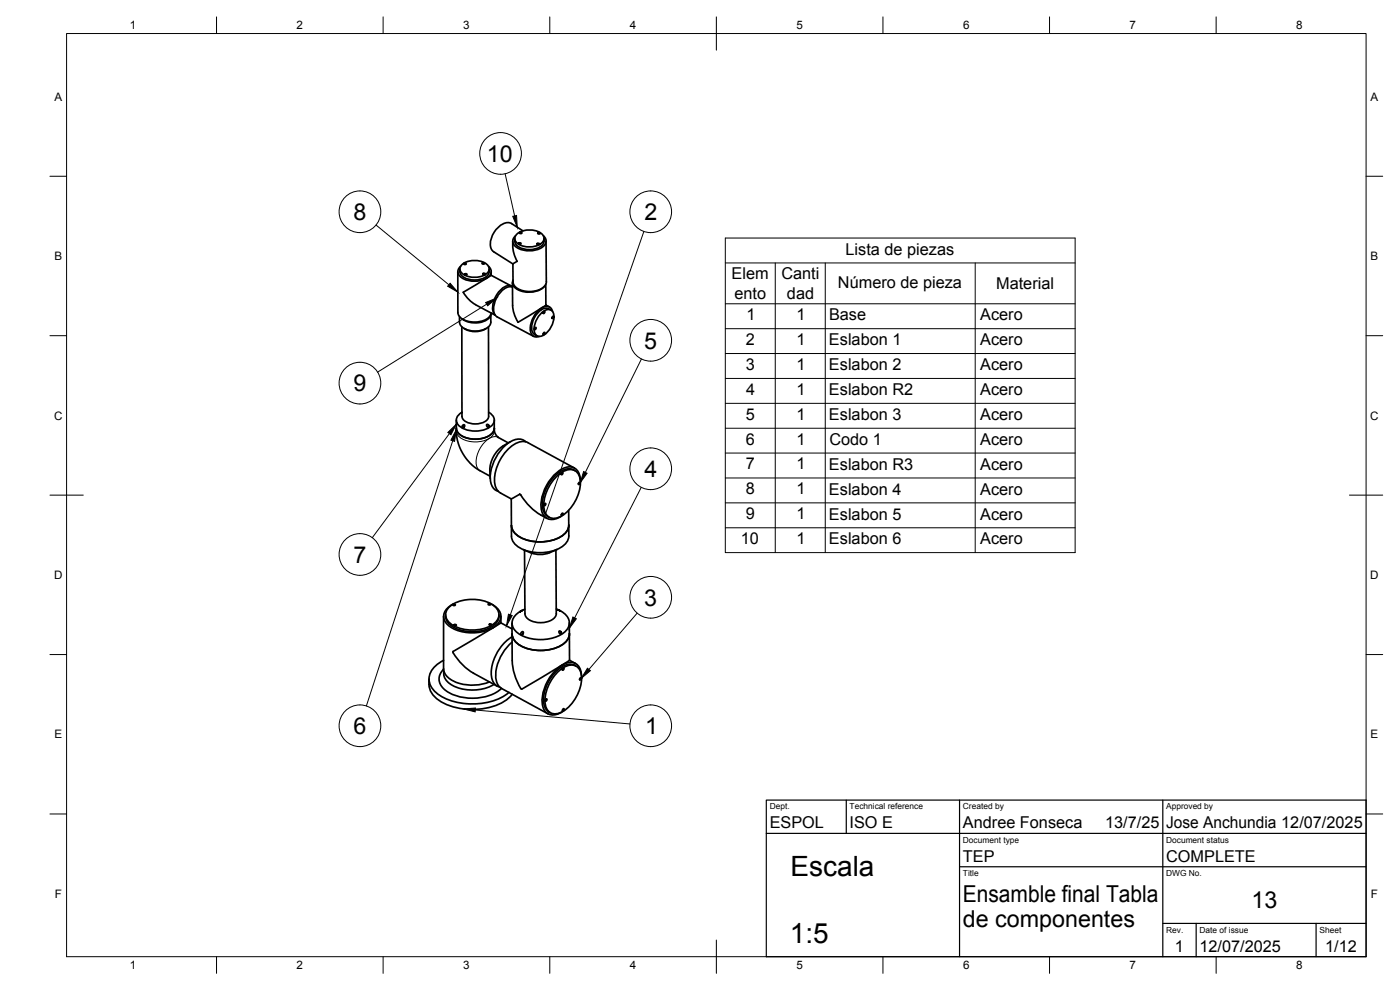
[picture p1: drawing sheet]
<svg xmlns="http://www.w3.org/2000/svg" width="420mm" height="297mm" viewBox="0 0 420 297" stroke-linecap="round" stroke-linejoin="round" font-family="sans-serif">
<!-- layer: Visible -->
<g fill="none" stroke="#000" stroke-width=".51">
<path d="M138.8 79.3a6.2 6.2 0 0 1 7.7 .4 1.84 1.84 0 0 1-1 2.8 6.2 6.2 0 0 1-7.2-.9 1.65 1.65 0 0 1 .5-2.3zM139.2 79.1l.4-.2 .3 .3-.5 .2zM144.7 79l.5-.2 .2 .3-.4 .1zM146.6 79.9a2.15 2.15 0 0 1 .7 2.2 2.15 2.15 0 0 1-1.6 1.6 7.4 7.4 0 0 1-7.7-.8 1.9 1.9 0 0 1 .2-3M153.9 72.4a10.5 10.5 0 0 0 1.3 6l-1.3 .8M155.2 70.2a6.2 6.2 0 0 1 7.8 .4 1.86 1.86 0 0 1-1 2.7 6.2 6.2 0 0 1-7.2-.8 1.67 1.67 0 0 1 .4-2.3zM155.6 73l.5-.2 .3 .3-.5 .2zM155.9 69.8l.5-.1 .2 .2-.4 .2zM156.9 69.3l-3.4-2.2a3.8 3.8 0 0 0-4.6 1.8 5.5 5.5 0 0 0-1.2 6.2l6.2 4.1 .1 5.4M161.1 73.2l.5-.2 .3 .3-.5 .1zM161.4 69.9l.5-.1 .2 .2-.4 .2zM163.1 70.7a2.17 2.17 0 0 1 .7 2.2 2.17 2.17 0 0 1-1.6 1.6 7.3 7.3 0 0 1-7.7-.7 1.93 1.93 0 0 1 .2-3"/>
<path d="M163.3 71.5a2.75 2.75 0 0 1-2.7 3.2 5.4 5.4 0 0 1-6-1.8l-.1-1.3M163.9 72.3l.1 12.2M137.4 81.5v12.2a3.3 3.3 0 0 0 3 2.7 6.9 6.9 0 0 0 6.5-1.4l.5-1.1M137.9 95a3.2 3.2 0 0 0 2.9 4.1 6.3 6.3 0 0 0 6.2-1.4l.3-1.1M138 80.7v.8M138.6 98.1v26.8a3.5 3.5 0 0 0 4.1 2.3 3.5 3.5 0 0 0 4-2.3M138.7 95.7a6.8 6.8 0 0 0 8.2-.4l.4-.9v2.2M139.3 98.6a6.4 6.4 0 0 0 6.2 .2M139.4 82.3l.5-.2 .3 .3-.5 .1zM142.7 91.4l5.9 3.2M144.9 82.2l.5-.2 .3 .3-.5 .1zM145.9 98.5l-.5 .3"/>
<path d="M146.6 98.1v26.8M146.8 80.7a2.73 2.73 0 0 1-2.7 3.1 5.9 5.9 0 0 1-5.7-1.3l-.4-1M147.4 82.6l6.2 3.3M147.4 81.5v1.1M147.4 82.6l-8.4 5.1 1.5 1.9 2.2 1.8M153.8 84.8v6.8M153.8 86a2.82 2.82 0 0 0-3.5 .9 7.1 7.1 0 0 0-2.1 7.1l.3 .4M153.8 86.2a3.5 3.5 0 0 0-3.7 1.6 6.9 6.9 0 0 0-1.7 6.4l.8 .9 11 5.8M154 84a2.31 2.31 0 0 0 1.5 3 7.1 7.1 0 0 0 7.9-1.1M160.5 98.4l.3-.2 .1 .2-.4 .5zM162.1 94.3a2.57 2.57 0 0 1 3.6-.9 5.3 5.3 0 0 1-1.3 6.1 2.57 2.57 0 0 1-3.6 .9 5.3 5.3 0 0 1 1.3-6.1zM163.1 93.5l.3-.1 .1 .2-.4 .5z"/>
<path d="M163.2 99.9l.2-.2 .2 .2-.4 .5zM163.8 85.3v6.3l1.1 .5M163.9 91.5l-8.4 5.2a10.3 10.3 0 0 1-1.7-5.1M164 84.5a3.4 3.4 0 0 1-3.1 2.7 6.7 6.7 0 0 1-6.5-1.5l-.4-1.1M164.6 92.6l.7 .4M164.6 92.6a3.9 3.9 0 0 0-4.2 2.7 3.9 3.9 0 0 0 .1 5.1l.7 .4M165.8 95l.2-.1 .2 .2-.4 .5zM165.8 93.4a2.03 2.03 0 0 0-1.5-1.6 2.03 2.03 0 0 0-2.1 .8 7.5 7.5 0 0 0-2.9 7.3 1.77 1.77 0 0 0 2.5 1M136.9 126.1v3.7l.3 2.1 .6 1.9 1.2 2.4 1.1 1.6 2.2 2.3 4.8 2.8M138.9 127.6l.4-.2 .2 .3-.3 .5-.3 .2-.2-.2zM146.1 127.4l.6 .2v.6l-.5-.2zM146.7 123.7a2.5 2.5 0 0 1 1.7 2.4 2.5 2.5 0 0 1-1.9 2.4 8.2 8.2 0 0 1-9.1-1.2 2.35 2.35 0 0 1 1.2-3.6l-.1 .2 .1-.1"/>
<path d="M148.3 126l.1 3.3M148.4 129.3l.3 1 .8 .9 3 1.7M148.4 128.5a4.5 4.5 0 0 1-4.7 3.2 7 7 0 0 1-6.4-2.1l-.4-1.1M153.2 132.5l-2.2 1.3a9 9 0 0 0-4 7.3l.1 2.5M157.8 132.6a4 4 0 0 0-5.3 .3 13.4 13.4 0 0 0-5.3 11.5 3.4 3.4 0 0 0 2.4 3M150.2 147.9l3.2 1.8M153.4 149.7l.1 11.2M155.9 148.3l.3 .2a17.8 17.8 0 0 0 7.9 7M156 148.3l.2 .1M156 148.3l-2.5 1.4M163.4 151.2l.3-.2 .1 .2-.4 .5zM164.4 155l.4 .2"/>
<path d="M167.1 142.9a5.1 5.1 0 0 1 5.5-1.7 4.5 4.5 0 0 1 1.5 4.7 11.8 11.8 0 0 1-7.2 9.6 3.2 3.2 0 0 1-3.7-4 12.9 12.9 0 0 1 3.9-8.6zM168.5 141.9l.3-.2 .1 .2-.4 .5zM168.6 154.1l.3-.1 .1 .2-.4 .5zM170.7 153.1v4.5M170.7 157.6a6.2 6.2 0 0 1-.8 5.3 11.7 11.7 0 0 1-11.4 2.5 5.7 5.7 0 0 1-5-4.5M170.7 157.6a5.7 5.7 0 0 1-4.9 4.5 12 12 0 0 1-11.5-2.3l-.7-1.4-.1-.7M172.4 140.4l-14-7.6a5.6 5.6 0 0 0-6.2 2.3 12.9 12.9 0 0 0-3.7 10.3 3.5 3.5 0 0 0 1.7 2.5M172.5 141.2a4.1 4.1 0 0 0-5.2 .9 12 12 0 0 0-4.3 11.1l.8 1.3 .6 .5M173.7 144.8l.3-.1 .1 .2-.4 .5zM174.2 144.3a3.5 3.5 0 0 0-3.7-4.2 11.5 11.5 0 0 0-7.7 8.3 6.9 6.9 0 0 0 .8 6.8 3.8 3.8 0 0 0 4.8-.3M157.4 165.1l.1 19.1M166.8 165l.1 19.1"/>
<path d="M167.2 164.9a9.7 9.7 0 0 1-5.8 1.4 11.7 11.7 0 0 1-4.4-1.4M133.1 184.9v15.7M133.1 198.1a6.2 6.2 0 0 0-4.1 7 10.5 10.5 0 0 0 8.3 5.7 18.8 18.8 0 0 0 15.4-3.1M133.7 184.5a4.2 4.2 0 0 0 3.3 4.1 11.8 11.8 0 0 0 11.9-1.6 3.1 3.1 0 0 0 .8-2.5M134.6 182.4a11.4 11.4 0 0 1 14.3 0 3.3 3.3 0 0 1-1.5 5.3 12.2 12.2 0 0 1-12.2-.6 3.1 3.1 0 0 1-.6-4.7zM135.9 181.3a3.7 3.7 0 0 0-2.2 5.4 11.2 11.2 0 0 0 11.1 2.9 6.7 6.7 0 0 0 5.5-4.1 4 4 0 0 0-2.7-4.2M135.9 181.4l.5-.1 .3 .2-.5 .2zM136.2 187.5l.5-.1 .3 .2-.5 .2zM146.5 181.3l.5-.2 .3 .3-.5 .1zM146.8 187.4l.5-.2 .3 .3-.5 .1zM150.3 186.9l3.4 1.8M150.3 184.9v2"/>
<path d="M150.3 186.9l-14.3 8.6a15.1 15.1 0 0 0 6.1 6.5l7.1 3.9M153.6 187l.1 11.2a16.4 16.4 0 0 0 2.7 8.5l4.1-2.2 10.4-6.4M153.7 191.1a13.1 13.1 0 0 0-6.1 12.4 3.3 3.3 0 0 0 2.4 2.6M153.7 192.7a13.4 13.4 0 0 0-4.8 11.2 3.7 3.7 0 0 0 1.6 2.7M156 183.5l.8-.3zM156.4 189.8l.4-.3 .3 .2-.4 .8-.4-.2zM157.5 182.8l-.4 .2M166.9 182.7l.4 .2M167 184.1a4.2 4.2 0 0 1-4.7 2.7 4.2 4.2 0 0 1-4.8-2.7M167.3 182.9a4.3 4.3 0 0 1 3.5 4.8 8 8 0 0 1-7.4 4.2 10.9 10.9 0 0 1-8.9-2.8 3.4 3.4 0 0 1 .9-5.2l1.8-1M167.4 183l.8 .4zM167.8 189.4l.5 .1 .1 .7-.5-.2z"/>
<path d="M170.9 186.9v11.2M170.9 190.1a5.7 5.7 0 0 1-5 4.6 12 12 0 0 1-11.4-2.4l-.7-1.3-.1-.8M170.9 198.1l1.8 1M172.4 199.6l.5 .2M172.4 199.6a4.4 4.4 0 0 0-4.7 1.1 12 12 0 0 0-4.3 11.2l.8 1.3 .6 .4M128.7 203.7a6.6 6.6 0 0 0 4 7 19.8 19.8 0 0 0 19.7-1l1.3-1.4M133 200.9h.1a3.9 3.9 0 0 0 .6 6.3 15 15 0 0 0 16.2-.1l.6-.6 14 7.7M133.1 200.6a5 5 0 0 0 3.9 4.1 14.1 14.1 0 0 0 9.9-.1M133.2 201.4a4 4 0 0 0 2.9 4.4 13.4 13.4 0 0 0 12.2-.5M163.7 209.8l.3-.1 .2 .2-.5 .5zM164.8 213.7l.4 .2M167.5 201.6a5.1 5.1 0 0 1 5.4-1.7 4.5 4.5 0 0 1 1.6 4.6 11.8 11.8 0 0 1-7.2 9.6 3.2 3.2 0 0 1-3.8-3.9 12.9 12.9 0 0 1 4-8.6z"/>
<path d="M168.9 200.5l.2-.1 .2 .2-.4 .5zM168.9 212.8l.3-.2 .1 .2-.4 .5zM174.1 203.5l.2-.2 .2 .2-.4 .5zM174.5 202.9a3.5 3.5 0 0 0-3.7-4.1 11.5 11.5 0 0 0-7.6 8.3 6.9 6.9 0 0 0 .8 6.7 3.8 3.8 0 0 0 4.7-.2"/>
</g>
<!-- layer: Visible Narrow -->
<path d="M148.4 129.3a4.5 4.5 0 0 1-4.7 3.2 7 7 0 0 1-6.4-2l-.4-1.2M149.5 131.2a4.5 4.5 0 0 0-5 2.6 7.1 7.1 0 0 0-1.2 6.6l.8 .8" fill="none" stroke="#000" stroke-width=".3"/>
<!-- layer: BORDER -->
<g fill="none" stroke="#000" stroke-width=".3">
<path d="M20 10.1h390v276.9h-390zM65 5.1v5M115 5.1v5M165 5.1v5M215 5.1v10M265 5.1v5M315 5.1v5M365 5.1v5M15 52.9h5M410 52.9h5M15 100.7h5M410 100.7h5"/>
<path d="M15 148.6h10M405 148.6h10M15 196.4h5M410 196.4h5M15 244.2h5M410 244.2h5M65 287v5M115 287v5M165 287v5M215 282.1v9.9M265 287v5M315 287v5"/>
<path d="M365 287v5"/>
</g>
<!-- layer: TITLEBLOCK -->
<path d="M230 240.1h180v46.9h-180zM230 250h180M254 240.1v9.9M288 240.1v46.9M349 240.1v46.9M288 260.1h122M349 277.1h61M359 277.1v9.9M395 277.1v9.9" fill="none" stroke="#000" stroke-width=".36"/>
<!-- layer: Parts Lists -->
<g fill="none" stroke="#000" stroke-width=".3">
<path d="M217.7 71.4h105v94.4h-105zM217.7 78.9h105M232.7 78.9v86.9M247.7 78.9v86.9M292.7 78.9v86.9M217.7 91.2h105M217.7 98.6h105M217.7 106.1h105M217.7 113.5h105M217.7 121h105M217.7 128.5h105M217.7 135.9h105"/>
<path d="M217.7 143.4h105M217.7 150.9h105M217.7 158.4h105"/>
</g>
<!-- layer: Balloons -->
<g fill="none" stroke="#000" stroke-width=".3">
<circle cx="150.2" cy="46" r="6.3"/>
<circle cx="108" cy="63.5" r="6.3"/>
<circle cx="195.3" cy="63.5" r="6.3"/>
<circle cx="108" cy="115" r="6.3"/>
<circle cx="195.3" cy="102.1" r="6.3"/>
<circle cx="195.3" cy="140.6" r="6.3"/>
<circle cx="108" cy="166.4" r="6.3"/>
<circle cx="195.3" cy="179.2" r="6.3"/>
<circle cx="108" cy="217.8" r="6.3"/>
<circle cx="195.3" cy="217.8" r="6.3"/>
</g>
<!-- layer: 0 -->
<path d="M153.9 64.9l1.1-.2 .2 3.5zM135.1 85l2.3 2.7-3.1-1.8zM145.8 90.8l3.2-1.4-2.6 2.3zM134.4 129.8l2.5-2.5-1.6 3.1zM136.9 128.9l-.5 3.5-1.1-.3zM175.2 141.5l1 .5-2.1 2.9zM152.6 184.3l1.1 .4-1.7 3.1zM171.9 185.1l1.1 .6-2.1 2.8zM139.1 212.7l3.6-.3-.1 1.2zM176.3 200.5l.9 .7-2.7 2.3z" fill="#000" stroke="#000" stroke-width=".3"/>
<path d="M151.6 52.1l2.9 12.7M112.8 67.5l21.9 17.9M193.2 69.5l-40 115M146.1 91.3l-32.8 20.4M192.5 107.7l-16.8 34M134.9 130.1l-23.2 31.2M135.9 132.3l-26 79.5M192.4 146.2l-19.9 39.2M191.2 184l-14.5 16.9M142.6 213l46.5 4.2" fill="none" stroke="#000" stroke-width=".3"/>
<g font-size="8.4">
<text x="237.3" y="263">Escala</text>
<text x="237" y="283">1:5</text>
</g>
<g font-size="7">
<text x="146.1" y="48.5">10</text>
<text x="106.1" y="66">8</text>
<text x="193.4" y="66.1">2</text>
<text x="193.3" y="104.6">5</text>
<text x="106.1" y="117.4">9</text>
<text x="193.5" y="143.2">4</text>
<text x="106" y="168.9">7</text>
<text x="193.4" y="181.7">3</text>
<text x="106.1" y="220.2">6</text>
<text x="193.6" y="220.3">1</text>
<text x="289" y="270.6">Ensamble final Tabla</text>
<text x="375.6" y="272.3">13</text>
<text x="289" y="278.1">de componentes</text>
</g>
<g font-size="4.9">
<text x="253.8" y="76.4">Lista de piezas</text>
<text x="219.6" y="83.8">Elem</text>
<text x="234.5" y="83.8">Canti</text>
<text x="220.4" y="89.7">ento</text>
<text x="236.2" y="89.7">dad</text>
<text x="251.5" y="86.3">Número de pieza</text>
<text x="299" y="86.7">Material</text>
<text x="224" y="96.1">1</text>
<text x="239" y="96.1">1</text>
<text x="248.8" y="96.1">Base</text>
<text x="294.2" y="96.1">Acero</text>
<text x="223.9" y="103.5">2</text>
<text x="239" y="103.5">1</text>
<text x="248.8" y="103.6">Eslabon 1</text>
<text x="294.2" y="103.6">Acero</text>
<text x="223.8" y="111">3</text>
<text x="239" y="111">1</text>
<text x="248.8" y="111.1">Eslabon 2</text>
<text x="294.2" y="111.1">Acero</text>
<text x="223.9" y="118.5">4</text>
<text x="239" y="118.5">1</text>
<text x="248.8" y="118.6">Eslabon R2</text>
<text x="294.2" y="118.5">Acero</text>
<text x="223.8" y="125.9">5</text>
<text x="239" y="125.9">1</text>
<text x="248.8" y="126">Eslabon 3</text>
<text x="294.2" y="126">Acero</text>
<text x="223.8" y="133.4">6</text>
<text x="239" y="133.4">1</text>
<text x="248.9" y="133.5">Codo 1</text>
<text x="294.2" y="133.5">Acero</text>
<text x="223.8" y="140.9">7</text>
<text x="239" y="140.9">1</text>
<text x="248.8" y="141">Eslabon R3</text>
<text x="294.2" y="140.9">Acero</text>
<text x="223.8" y="148.3">8</text>
<text x="239" y="148.3">1</text>
<text x="248.8" y="148.4">Eslabon 4</text>
<text x="294.2" y="148.4">Acero</text>
<text x="223.8" y="155.8">9</text>
<text x="239" y="155.8">1</text>
<text x="248.8" y="155.9">Eslabon 5</text>
<text x="294.2" y="155.9">Acero</text>
<text x="222.3" y="163.3">10</text>
<text x="239" y="163.3">1</text>
<text x="248.8" y="163.4">Eslabon 6</text>
<text x="294.2" y="163.4">Acero</text>
<text x="231" y="248.5">ESPOL</text>
<text x="255" y="248.5">ISO E</text>
<text x="289" y="248.5">Andree Fonseca</text>
<text x="331.7" y="248.5">13/7/25</text>
<text x="350" y="248.5">Jose Anchundia 12/07/2025</text>
<text x="289" y="258.6">TEP</text>
<text x="350" y="258.6">COMPLETE</text>
<text x="352.6" y="285.7">1</text>
<text x="360" y="285.5">12/07/2025</text>
<text x="397.7" y="285.7">1/12</text>
</g>
<g font-size="3.5">
<text x="39" y="8.8">1</text>
<text x="89" y="8.8">2</text>
<text x="139" y="8.8">3</text>
<text x="189" y="8.8">4</text>
<text x="239" y="8.8">5</text>
<text x="289" y="8.8">6</text>
<text x="339" y="8.8">7</text>
<text x="389" y="8.8">8</text>
<text x="16.3" y="30.2">A</text>
<text x="411.3" y="30.2">A</text>
<text x="16.3" y="78">B</text>
<text x="411.3" y="78">B</text>
<text x="16.2" y="125.9">C</text>
<text x="411.2" y="125.9">C</text>
<text x="16.2" y="173.7">D</text>
<text x="411.2" y="173.7">D</text>
<text x="16.3" y="221.6">E</text>
<text x="411.3" y="221.6">E</text>
<text x="16.4" y="269.4">F</text>
<text x="411.4" y="269.4">F</text>
<text x="39" y="290.8">1</text>
<text x="89" y="290.8">2</text>
<text x="139" y="290.8">3</text>
<text x="189" y="290.8">4</text>
<text x="239" y="290.8">5</text>
<text x="289" y="290.8">6</text>
<text x="339" y="290.8">7</text>
<text x="389" y="290.8">8</text>
</g>
<g font-size="2.5">
<text x="231" y="242.9">Dept.</text>
<text x="255" y="242.9">Technical reference</text>
<text x="289" y="242.9">Created by</text>
<text x="350" y="242.9">Approved by</text>
<text x="289" y="252.8">Document type</text>
<text x="350" y="252.8">Document status</text>
<text x="289" y="262.9">Title</text>
<text x="350" y="262.9">DWG No.</text>
<text x="350" y="279.9">Rev.</text>
<text x="360" y="279.9">Date of issue</text>
<text x="396" y="279.9">Sheet</text>
</g>
</svg>
